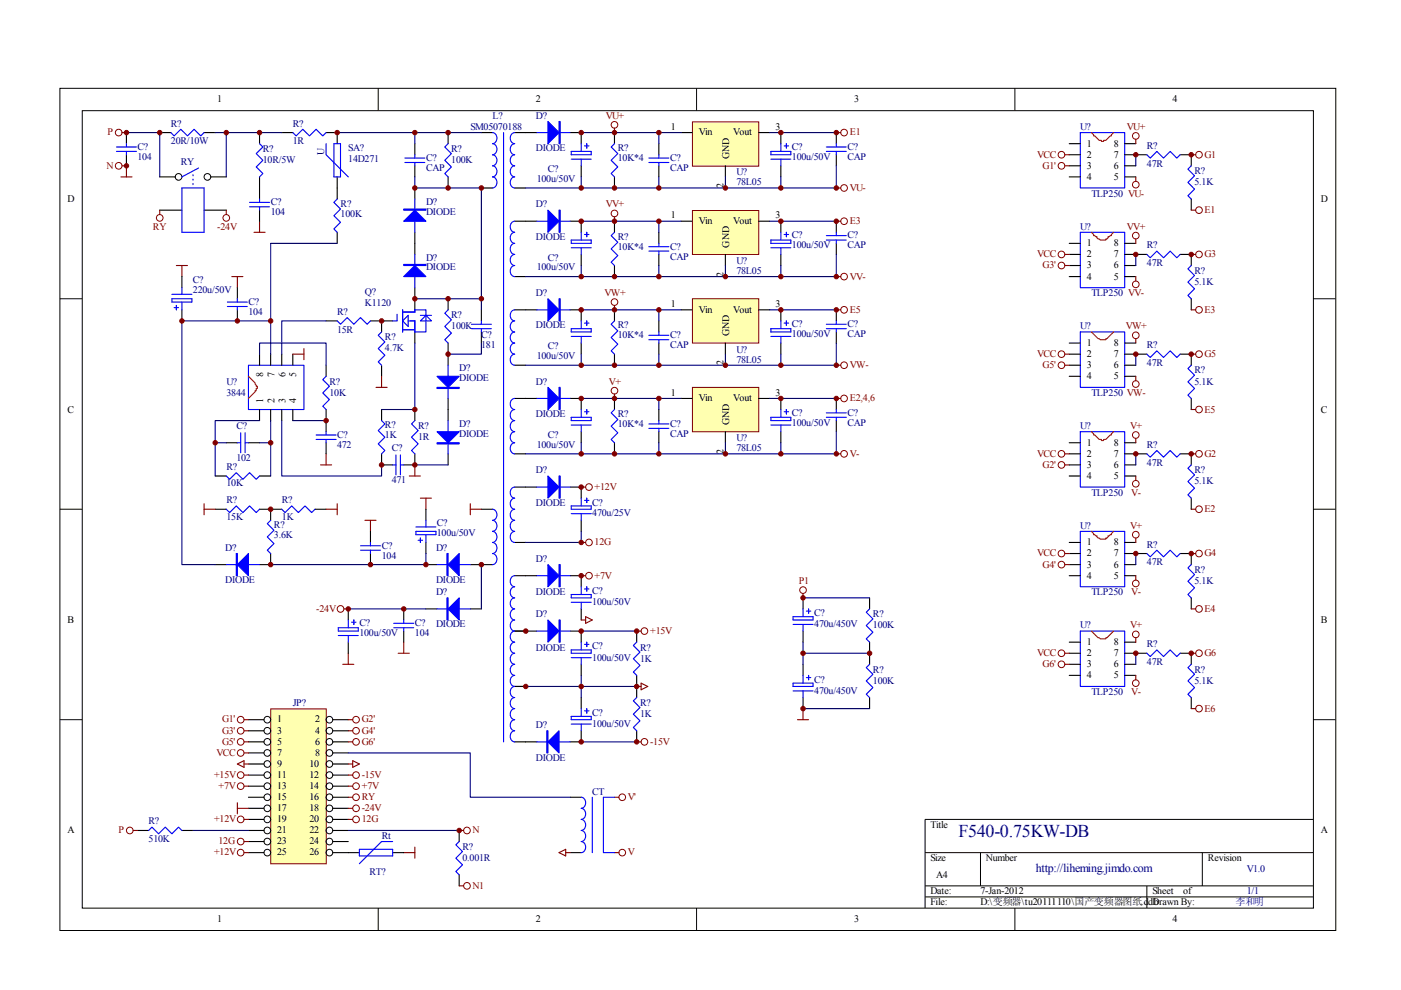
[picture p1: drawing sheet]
<svg xmlns="http://www.w3.org/2000/svg" width="297mm" height="210mm" viewBox="0 0 297 210" stroke-linecap="round" stroke-linejoin="round" font-family="sans-serif">
<g fill="none" stroke="#000" stroke-width=".21">
<path d="M12.7 18.7h270.5v178.6h-270.5zM80.2 18.7v4.7M147.7 18.7v4.7M215.2 18.7v4.7M17.4 23.5h261.1v169h-261.1zM12.7 63.3h4.7M278.4 63.3h4.7M12.7 108h4.7M278.4 108h4.7M12.7 152.6h4.7M278.4 152.6h4.7M278.4 173.7h-82.3v18.8"/>
<path d="M80.2 192.5v4.7M147.7 192.5v4.7M196.1 180.8h82.3M196.1 187.8h82.3M196.1 190.2h82.3M207.9 180.8v7M215.2 192.5v4.7M243.2 187.8v4.7M254.9 180.8v7"/>
<circle cx="37.9" cy="37.5" r=".7"/>
<circle cx="44" cy="37.5" r=".71"/>
</g>
<g fill="none" stroke="#000" stroke-width=".23">
<path d="M26.8 28.1v2.4M26.8 32.8v2.4M33.9 28.1h2.3M33.9 37.5h3.3M43.3 28.1h2.3M44.7 37.5h3.3M55 28.1v2.4M55 37.5v4.7M59.7 28.1h2.4M69.1 28.1h2.4v2.4M71.5 37.5v4.7M88 30.5v2.3"/>
<path d="M88 35.2v2.3M88 39.9v2.3M95 28.1v2.4M95 37.5v2.4M102.1 28.1h2.3M102.1 39.9h2.3M109.1 28.1h4.7M109.1 39.9h2.4M120.9 28.1h2.3v2.4M123.2 35.2v2.3M130.3 28.1v2.4M130.3 37.5v2.4"/>
<path d="M139.7 30.5v2.3M139.7 35.2v2.3M165.6 28.1v2.4M165.6 35.2v2.3M177.3 28.1v2.4M177.3 32.8v2.4M33.9 44.6h4.7M38.6 58.6v2.4M43.3 44.6h4.7M55 44.6v2.3M71.5 49.3v2.3M88 49.3v4.6"/>
<path d="M38.6 65.7v2.3M50.3 61v2.3M50.3 65.7v2.3M55 75.1v2.3M57.4 75.1v2.3M59.7 75.1v2.3M62.1 75.1v2.3M69.1 68h2.4M69.1 77.4v2.4M78.5 68h4.7M80.9 68v2.4M80.9 77.4v2.4"/>
<path d="M88 61v4.7M88 70.4v2.3M95 63.3v2.4M95 72.7v4.7M102.1 65.7v2.3M102.1 70.4v2.3M48 93.9h2.3M52.7 93.9h2.3M55 86.8v2.4M57.4 86.8v2.4M59.7 86.8v2.4M62.1 86.8v2.4"/>
<path d="M69.1 86.8v4.7M69.1 93.9v2.3M80.9 86.8v2.4M80.9 96.2v2.4h2.3M88 86.8v2.4M88 96.2v2.4h-2.4M95 84.5v4.7M95 96.2v2.4M45.6 108h2.4M45.6 100.9h2.4M45.6 119.7h2.4M55 108h4.7"/>
<path d="M55 100.9h2.4M57.4 117.4v2.3h-2.4M57.4 108v2.3M66.8 108h2.3M78.5 112.7v2.3M78.5 117.4v2.3M90.3 119.7h2.4M90.3 108v2.3M90.3 115v2.4M99.7 119.7h4.7M102.1 108h2.3M109.1 115h2.4"/>
<path d="M109.1 103.3h2.4M73.8 129.1v2.4M73.8 136.2v2.3M85.6 129.1v2.4M85.6 133.8v2.4M90.3 129.1h2.4M99.7 129.1h2.4M109.1 133.8h2.4M109.1 145.5h2.4M109.1 157.3h2.4"/>
</g>
<g fill="none" stroke="#00f" stroke-width=".23">
<path d="M24.7 31.2h4.2M24.7 32.1h4.2M26.8 30.5v.7M26.8 32.1v.7M36.2 28.1l.7 .7 1.4-1.4 1.4 1.4 1.5-1.4 1.4 1.4 .7-.7M38.6 39.9h4.7v9.4h-4.7zM40.9 37v.3M40.9 38v.2M40.9 38.9v.3M42.1 35.6l-3.5 1.9M55 30.5l.7 .7-1.4 1.4 1.4 1.4-1.4 1.4 1.4 1.4-.7 .7M62.1 28.1l.7 .7 1.4-1.4 1.4 1.4 1.4-1.4 1.4 1.4 .7-.7"/>
<path d="M69.1 30.5v2.3l4.7 4.7M70.8 30.5h1.4v7h-1.4zM85.8 33.5h4.3M85.8 34.5h4.3M88 32.8v.7M88 34.5v.7M95 30.5l-.7 .7 1.4 1.4-1.4 1.4 1.4 1.4-1.4 1.4 .7 .7M104.4 28.1a1.2 1.2 0 0 1 1 1.2 1.2 1.2 0 0 1-1 1.2 1.2 1.2 0 0 1 1 1.1 1.2 1.2 0 0 1-1 1.2 1.2 1.2 0 0 1 1 1.2 1.2 1.2 0 0 1-1 1.2 1.2 1.2 0 0 1 1 1.1 1.2 1.2 0 0 1-1 1.2 1.2 1.2 0 0 1 1 1.2 1.2 1.2 0 0 1-1 1.2M106.8 28.1v129.2M109.1 28.1a1.2 1.2 0 0 0-.9 1.2 1.2 1.2 0 0 0 .9 1.2 1.21 1.21 0 0 0-.9 1.1 1.21 1.21 0 0 0 .9 1.2 1.2 1.2 0 0 0-.9 1.2 1.2 1.2 0 0 0 .9 1.2 1.2 1.2 0 0 0-.9 1.1 1.2 1.2 0 0 0 .9 1.2 1.2 1.2 0 0 0-.9 1.2 1.2 1.2 0 0 0 .9 1.2M113.8 28.1h7.1M121.1 32.1h4.2v.7h-4.2z"/>
<path d="M121.1 33.7h4.2M123.2 30.5v1.6M123.2 33.7v1.5M123.9 30.9h1M124.4 30.5v.9M130.3 30.5l-.7 .7 1.4 1.4-1.4 1.4 1.4 1.4-1.4 1.4 .7 .7M137.6 33.5h4.2M137.6 34.5h4.2M139.7 32.8v.7M139.7 34.5v.7M163.4 32.1h4.3v.7h-4.3zM163.4 33.7h4.3"/>
<path d="M165.6 30.5v1.6M165.6 33.7v1.5M166.3 30.9h.9M166.7 30.5v.9M175.2 31.2h4.2M175.2 32.1h4.2M177.3 30.5v.7M177.3 32.1v.7M52.9 42.9h4.2M52.9 43.9h4.2M55 42.2v.7M55 43.9v.7"/>
<path d="M71.5 42.2l-.7 .7 1.4 1.4-1.4 1.4 1.4 1.4-1.4 1.4 .7 .8M88 42.2v7.1M88 53.9v7.1M36.4 63.3h4.3v.7h-4.3zM36.4 62.4h4.3M36.9 65.2h1M37.4 64.8v.9M38.6 61v1.4M38.6 64v1.7M48.2 64h4.2M48.2 65h4.2M50.3 63.3v.7"/>
<path d="M50.3 65v.7M52.7 77.4h11.7v9.4h-11.7zM69.1 79.8l-.7 .7 1.4 1.4-1.4 1.4 1.4 1.4-1.4 1.4 .7 .7M71.5 68l.7 .7 1.4-1.4 1.4 1.4 1.4-1.4 1.4 1.4 .7-.7M80.9 70.4l-.7 .7 1.4 1.4-1.4 1.4 1.4 1.4-1.4 1.4 .7 .7M84.2 66.6v1.4h-1M85.4 66.2h2.6v-.5h2.3v4.7h-2.3v-2.4h-1.5M85.4 65.7v4.7M85.4 69.9h2.6M85.4 68l1.1-1.1v2.3zM89.1 68l1.2-1.1 1.2 1.1zM89.1 66.9h2.4"/>
<path d="M95 65.7l-.7 .7 1.4 1.4-1.4 1.4 1.4 1.4-1.4 1.4 .7 .7M95 77.4v7.1M99.9 68.7h4.3M99.9 69.7h4.3M102.1 68v.7M102.1 69.7v.7M50.3 93.9h.7M51 91.8v4.2M52 93.9h.7M52 91.8v4.2M67 93.2h4.3M67 92.2h4.3"/>
<path d="M69.1 91.5v.7M69.1 93.2v.7M80.9 89.2l.7 .7-1.4 1.4 1.4 1.4-1.4 1.4 1.4 1.4-.7 .7M83.2 98.6h.8M84 96.5v4.2M84.9 98.6h.7M84.9 96.5v4.2M88 89.2l-.8 .7 1.5 1.4-1.5 1.4 1.5 1.4-1.5 1.4 .8 .7M95 89.2v7M48 108l.7 .7 1.4-1.4 1.4 1.4 1.4-1.4 1.4 1.4 .7-.7M48 100.9l.7 .7 1.4-1.4 1.4 1.4 1.4-1.4 1.4 1.4 .7-.7M48 119.7h7"/>
<path d="M57.4 110.3l-.7 .7 1.4 1.4-1.4 1.4 1.4 1.5-1.4 1.4 .7 .7M59.7 108l.7 .7 1.4-1.4 1.5 1.4 1.4-1.4 1.4 1.4 .7-.7M76.4 115.7h4.3M76.4 116.7h4.3M78.5 115v.7M78.5 116.7v.7M88.2 112.7h4.2v.7h-4.2zM88.2 111.7h4.2M88.7 114.5h.9M89.1 114.1v.9M90.3 110.3v1.4M90.3 113.4v1.6"/>
<path d="M92.7 119.7h7M104.4 108a1.21 1.21 0 0 1 1 1.1 1.21 1.21 0 0 1-1 1.2 1.2 1.2 0 0 1 1 1.2 1.2 1.2 0 0 1-1 1.2 1.2 1.2 0 0 1 1 1.1 1.2 1.2 0 0 1-1 1.2 1.2 1.2 0 0 1 1 1.2 1.2 1.2 0 0 1-1 1.2 1.2 1.2 0 0 1 1 1.1 1.2 1.2 0 0 1-1 1.2M109.1 103.3a1.2 1.2 0 0 0-.9 1.1 1.2 1.2 0 0 0 .9 1.2 1.2 1.2 0 0 0-.9 1.2 1.2 1.2 0 0 0 .9 1.2 1.21 1.21 0 0 0-.9 1.1 1.21 1.21 0 0 0 .9 1.2 1.2 1.2 0 0 0-.9 1.2 1.2 1.2 0 0 0 .9 1.2 1.2 1.2 0 0 0-.9 1.1 1.2 1.2 0 0 0 .9 1.2M71.7 133.1h4.3v.7h-4.3zM71.7 134.7h4.3M73.8 131.5v1.6M73.8 134.7v1.5M74.5 131.9h1M75 131.5v.9M83.5 132.2h4.2M83.5 133.1h4.2M85.6 131.5v.7"/>
<path d="M85.6 133.1v.7M92.7 129.1h7M109.1 133.8a1.2 1.2 0 0 0-.9 1.2 1.2 1.2 0 0 0 .9 1.2 1.2 1.2 0 0 0-.9 1.1 1.2 1.2 0 0 0 .9 1.2 1.21 1.21 0 0 0-.9 1.2 1.21 1.21 0 0 0 .9 1.2 1.2 1.2 0 0 0-.9 1.1 1.2 1.2 0 0 0 .9 1.2 1.2 1.2 0 0 0-.9 1.2 1.2 1.2 0 0 0 .9 1.1 1.2 1.2 0 0 0-.9 1.2 1.2 1.2 0 0 0 .9 1.2 1.2 1.2 0 0 0-.9 1.2 1.2 1.2 0 0 0 .9 1.1 1.2 1.2 0 0 0-.9 1.2 1.2 1.2 0 0 0 .9 1.2 1.2 1.2 0 0 0-.9 1.2 1.2 1.2 0 0 0 .9 1.1 1.2 1.2 0 0 0-.9 1.2 1.2 1.2 0 0 0 .9 1.2"/>
</g>
<g fill="none" stroke="#800000" stroke-width=".21">
<circle cx="25.2" cy="35.2" r=".71"/>
<circle cx="25.2" cy="28.1" r=".71"/>
<circle cx="33.9" cy="46.2" r=".71"/>
<circle cx="48" cy="46.2" r=".71"/>
<circle cx="72.2" cy="129.1" r=".71"/>
</g>
<g fill="none" stroke="#800000" stroke-width=".23">
<path d="M25.6 37.5h2.4M25.9 28.1h.9M25.9 35.2h.9v2.3M33.9 44.6v.9M37.4 56.3h2.3M38.6 56.3v2.3M48 44.6v.9M49.1 58.6h2.4M50.3 58.6v2.4M53.9 49.3h2.3M55 46.9v2.4M62.1 75.1h2.3"/>
<path d="M64.4 73.9v2.4M80.9 79.8v2.3M68 98.6h2.3M69.1 96.2v2.4M79.7 82.1h2.4M88 98.6v2.3M43.3 108h2.3M43.3 106.8v2.3M69.1 108h2.4M71.5 106.8v2.3M77.4 110.3h2.3M78.5 110.3v2.4"/>
<path d="M86.8 100.9h2.3M89.1 105.6h2.4M90.3 105.6v2.4M99.7 108h2.4M99.7 106.8v2.3M72.9 129.1h.9M73.8 138.5v2.4M84.4 138.5h2.4M85.6 136.2v2.3M72.7 140.9h2.3"/>
</g>
<g fill="#800000" stroke="#800000" stroke-width=".21">
<circle cx="26.8" cy="35.2" r=".47"/>
<circle cx="80.9" cy="68" r=".47"/>
<circle cx="45.6" cy="93.9" r=".47"/>
<circle cx="57.4" cy="93.9" r=".47"/>
<circle cx="80.9" cy="98.6" r=".47"/>
<circle cx="69.1" cy="89.2" r=".47"/>
<circle cx="88" cy="63.3" r=".47"/>
<circle cx="95" cy="63.3" r=".47"/>
<circle cx="102.1" cy="63.3" r=".47"/>
<circle cx="95" cy="75.1" r=".47"/>
<circle cx="88" cy="86.8" r=".47"/>
<circle cx="88" cy="98.6" r=".47"/>
<circle cx="102.1" cy="39.9" r=".47"/>
<circle cx="88" cy="39.9" r=".47"/>
<circle cx="95" cy="39.9" r=".47"/>
<circle cx="71.5" cy="28.1" r=".47"/>
<circle cx="95" cy="28.1" r=".47"/>
<circle cx="88" cy="28.1" r=".47"/>
<circle cx="55" cy="28.1" r=".47"/>
<circle cx="48" cy="28.1" r=".47"/>
<circle cx="33.9" cy="28.1" r=".47"/>
<circle cx="26.8" cy="28.1" r=".47"/>
<circle cx="57.4" cy="108" r=".47"/>
<circle cx="57.4" cy="119.7" r=".47"/>
<circle cx="57.4" cy="68" r=".47"/>
<circle cx="38.6" cy="68" r=".47"/>
<circle cx="78.5" cy="119.7" r=".47"/>
<circle cx="90.3" cy="119.7" r=".47"/>
<circle cx="50.3" cy="68" r=".47"/>
<circle cx="102.1" cy="119.7" r=".47"/>
<circle cx="85.6" cy="129.1" r=".47"/>
<circle cx="73.8" cy="129.1" r=".47"/>
</g>
<g fill="#00f" stroke="#00f" stroke-width=".23">
<path d="M85.6 46.9l2.4-2.3 2.3 2.3z"/>
<path d="M85.6 58.6l2.4-2.3 2.3 2.3z"/>
<path d="M92.7 91.5h4.7l-2.4 2.4z"/>
<path d="M92.7 79.8h4.7l-2.4 2.3z"/>
<path d="M95 119.7l2.4-2.3v4.7z"/>
<path d="M50.3 119.7l2.4-2.3v4.7z"/>
<path d="M95 129.1l2.4-2.3v4.7z"/>
<path d="M116.2 25.8l2.3 2.3-2.3 2.4z"/>
<path d="M85.6 44.3h4.7v.3h-4.7z" fill-rule="evenodd"/>
<path d="M85.6 56.1h4.7v.2h-4.7z" fill-rule="evenodd"/>
<path d="M92.7 93.9h4.7v.2h-4.7z" fill-rule="evenodd"/>
<path d="M92.7 82.1h4.7v.3h-4.7z" fill-rule="evenodd"/>
<path d="M94.8 117.4h.2v4.7h-.2z" fill-rule="evenodd"/>
<path d="M50.1 117.4h.2v4.7h-.2z" fill-rule="evenodd"/>
<path d="M94.8 126.8h.2v4.7h-.2z" fill-rule="evenodd"/>
<path d="M118.5 25.8h.3v4.7h-.3z" fill-rule="evenodd"/>
</g>
<path d="M52.7 79.8l.2 .2a3.7 3.7 0 0 1 1.4 1.9h.3v.5h-.3v.4h-.2v.3l-1.4 1.4" fill="none" stroke="#f00" stroke-width=".23"/>
<g fill="none" stroke="#000080" stroke-width=".23">
<path d="M26.8 28.1h7.1v9.4M45.6 28.1h14.1M48 28.1v9.4M71.5 28.1h30.6M88 37.5v2.4h14.1v23.4h-14.1M88 28.1v2.4M71.5 51.6h-14.1v23.5M55 75.1v-2.4h14.1v4.7M57.4 68h-18.8v51.7h7M69.1 68h-9.4v7.1M88 72.7v14.1h-7.1M102.1 72.7v2.4h-7.1"/>
<path d="M102.1 63.3v2.4M45.6 93.9h2.4M55 89.2h-9.4v11.7M55 93.9h2.4M57.4 89.2v11.7M59.7 89.2v11.7h21.2v-2.3M62.1 89.2h7M88 98.6h7M90.3 117.4v2.3h-32.9M102.1 119.7v9.4M73.8 129.1h16.5"/>
</g>
<path d="M146.9 25.9h14v9.3h-14z" fill="#ffffb0"/>
<g fill="none" stroke="#800000" stroke-width=".21">
<path d="M146.8 25.8h14.1v9.4h-14.1z"/>
<circle cx="130.3" cy="26.5" r=".7"/>
<circle cx="179" cy="39.9" r=".71"/>
<circle cx="179" cy="28.1" r=".71"/>
</g>
<g fill="none" stroke="#000" stroke-width=".23">
<path d="M144.4 28.1h2.3M153.8 35.2v2.3M160.9 28.1h2.3M109.1 58.6h2.4M109.1 46.9h4.7M120.9 46.9h2.3v2.4M123.2 53.9v2.4M130.3 46.9v2.4M130.3 56.3v2.3M139.7 49.3v2.3M139.7 53.9v2.4M165.6 46.9v2.4"/>
<path d="M165.6 53.9v2.4M177.3 46.9v2.4M177.3 51.6v2.3"/>
</g>
<path d="M130.3 27.2v.9M177.3 28.1h1M177.3 39.9h1" fill="none" stroke="#800000" stroke-width=".23"/>
<path d="M123.2 28.1h21.2M123.2 37.5v2.4M139.7 28.1v2.4M139.7 37.5v2.4M153.8 37.5v2.4M163.2 28.1h14.1M165.6 37.5v2.4M177.3 35.2v4.7h-65.8" fill="none" stroke="#000080" stroke-width=".23"/>
<g fill="#800000" stroke="#800000" stroke-width=".21">
<circle cx="177.3" cy="28.1" r=".47"/>
<circle cx="165.6" cy="28.1" r=".47"/>
<circle cx="177.3" cy="39.9" r=".47"/>
<circle cx="130.3" cy="39.9" r=".47"/>
<circle cx="123.2" cy="39.9" r=".47"/>
<circle cx="123.2" cy="28.1" r=".47"/>
<circle cx="130.3" cy="28.1" r=".47"/>
<circle cx="139.7" cy="28.1" r=".47"/>
<circle cx="139.7" cy="39.9" r=".47"/>
<circle cx="165.6" cy="39.9" r=".47"/>
<circle cx="153.8" cy="39.9" r=".47"/>
</g>
<g fill="none" stroke="#00f" stroke-width=".23">
<path d="M109.1 46.9a1.21 1.21 0 0 0-.9 1.2 1.21 1.21 0 0 0 .9 1.2 1.2 1.2 0 0 0-.9 1.1 1.2 1.2 0 0 0 .9 1.2 1.2 1.2 0 0 0-.9 1.2 1.2 1.2 0 0 0 .9 1.1 1.2 1.2 0 0 0-.9 1.2 1.2 1.2 0 0 0 .9 1.2 1.2 1.2 0 0 0-.9 1.2 1.2 1.2 0 0 0 .9 1.1M113.8 46.9h7.1M121.1 50.9h4.2v.7h-4.2zM121.1 52.5h4.2M123.2 49.3v1.6M123.2 52.5v1.4M123.9 49.7h1M124.4 49.3v.9M130.3 49.3l-.7 .7 1.4 1.4-1.4 1.4 1.4 1.4-1.4 1.4 .7 .7M137.6 53.2h4.2M137.6 52.3h4.2M139.7 51.6v.7"/>
<path d="M139.7 53.2v.7M163.4 52.5h4.3M163.4 50.9h4.3v.7h-4.3zM165.6 49.3v1.6M165.6 52.5v1.4M166.3 49.7h.9M166.7 49.3v.9M175.2 50.9h4.2M175.2 50h4.2M177.3 49.3v.7M177.3 50.9v.7"/>
</g>
<g fill="#00f" stroke="#00f" stroke-width=".23">
<path d="M116.2 44.6l2.3 2.3-2.3 2.4z"/>
<path d="M118.5 44.6h.3v4.7h-.3z" fill-rule="evenodd"/>
</g>
<path d="M146.9 44.7h14v9.2h-14z" fill="#ffffb0"/>
<g fill="none" stroke="#800000" stroke-width=".21">
<path d="M146.8 44.6h14.1v9.3h-14.1z"/>
<circle cx="179" cy="46.9" r=".71"/>
<circle cx="179" cy="58.6" r=".71"/>
</g>
<g fill="none" stroke="#000" stroke-width=".23">
<path d="M144.4 46.9h2.3M153.8 53.9v2.4M160.9 46.9h2.3M109.1 77.4h2.4M109.1 65.7h4.7M120.9 65.7h2.3v2.3M123.2 72.7v2.4M130.3 65.7v2.3M130.3 75.1v2.3M139.7 68v2.4M139.7 72.7v2.4M165.6 65.7v2.3"/>
<path d="M165.6 72.7v2.4M177.3 65.7v2.3M177.3 70.4v2.3"/>
</g>
<path d="M177.3 46.9h1M177.3 58.6h1" fill="none" stroke="#800000" stroke-width=".23"/>
<path d="M123.2 46.9h21.2M123.2 56.3v2.3M139.7 46.9v2.4M139.7 56.3v2.3M153.8 56.3v2.3M163.2 46.9h14.1M165.6 56.3v2.3M177.3 53.9v4.7h-65.8" fill="none" stroke="#000080" stroke-width=".23"/>
<g fill="#800000" stroke="#800000" stroke-width=".21">
<circle cx="123.2" cy="46.9" r=".47"/>
<circle cx="165.6" cy="46.9" r=".47"/>
<circle cx="130.3" cy="58.6" r=".47"/>
<circle cx="123.2" cy="58.6" r=".47"/>
<circle cx="139.7" cy="46.9" r=".47"/>
<circle cx="139.7" cy="58.6" r=".47"/>
<circle cx="165.6" cy="58.6" r=".47"/>
<circle cx="153.8" cy="58.6" r=".47"/>
</g>
<g fill="none" stroke="#00f" stroke-width=".23">
<path d="M109.1 65.7a1.2 1.2 0 0 0-.9 1.2 1.2 1.2 0 0 0 .9 1.1 1.2 1.2 0 0 0-.9 1.2 1.2 1.2 0 0 0 .9 1.2 1.2 1.2 0 0 0-.9 1.2 1.2 1.2 0 0 0 .9 1.1 1.2 1.2 0 0 0-.9 1.2 1.2 1.2 0 0 0 .9 1.2 1.2 1.2 0 0 0-.9 1.2 1.2 1.2 0 0 0 .9 1.1M113.8 65.7h7.1M121.1 69.7h4.2v.7h-4.2zM121.1 71.3h4.2M123.2 68v1.7M123.2 71.3v1.4M123.9 68.5h1M124.4 68v1M130.3 68l-.7 .7 1.4 1.5-1.4 1.4 1.4 1.4-1.4 1.4 .7 .7M137.6 72h4.2M137.6 71.1h4.2M139.7 70.4v.7"/>
<path d="M139.7 72v.7M163.4 71.3h4.3M163.4 69.7h4.3v.7h-4.3zM165.6 68v1.7M165.6 71.3v1.4M166.3 68.5h.9M166.7 68v1M175.2 69.7h4.2M175.2 68.7h4.2M177.3 68v.7M177.3 69.7v.7"/>
</g>
<g fill="#00f" stroke="#00f" stroke-width=".23">
<path d="M116.2 63.3l2.3 2.4-2.3 2.3z"/>
<path d="M118.5 63.3h.3v4.7h-.3z" fill-rule="evenodd"/>
</g>
<path d="M146.9 63.4h14v9.3h-14z" fill="#ffffb0"/>
<g fill="none" stroke="#800000" stroke-width=".21">
<path d="M146.8 63.3h14.1v9.4h-14.1z"/>
<circle cx="179" cy="65.7" r=".71"/>
<circle cx="179" cy="77.4" r=".71"/>
</g>
<g fill="none" stroke="#000" stroke-width=".23">
<path d="M144.4 65.7h2.3M153.8 72.7v2.4M160.9 65.7h2.3M109.1 96.2h2.4M109.1 84.5h4.7M120.9 84.5h2.3v2.3M123.2 91.5v2.4M130.3 84.5v2.3M130.3 93.9v2.3M139.7 86.8v2.4M139.7 91.5v2.4M165.6 84.5v2.3"/>
<path d="M165.6 91.5v2.4M177.3 84.5v2.3M177.3 89.2v2.3"/>
</g>
<path d="M177.3 65.7h1M177.3 77.4h1" fill="none" stroke="#800000" stroke-width=".23"/>
<path d="M123.2 65.7h21.2M123.2 75.1v2.3M139.7 65.7v2.3M139.7 75.1v2.3M153.8 75.1v2.3M163.2 65.7h14.1M165.6 75.1v2.3M177.3 72.7v4.7h-65.8" fill="none" stroke="#000080" stroke-width=".23"/>
<g fill="#800000" stroke="#800000" stroke-width=".21">
<circle cx="123.2" cy="65.7" r=".47"/>
<circle cx="165.6" cy="65.7" r=".47"/>
<circle cx="130.3" cy="77.4" r=".47"/>
<circle cx="123.2" cy="77.4" r=".47"/>
<circle cx="139.7" cy="65.7" r=".47"/>
<circle cx="139.7" cy="77.4" r=".47"/>
<circle cx="165.6" cy="77.4" r=".47"/>
<circle cx="153.8" cy="77.4" r=".47"/>
</g>
<g fill="none" stroke="#00f" stroke-width=".23">
<path d="M109.1 84.5a1.2 1.2 0 0 0-.9 1.2 1.2 1.2 0 0 0 .9 1.1 1.2 1.2 0 0 0-.9 1.2 1.2 1.2 0 0 0 .9 1.2 1.2 1.2 0 0 0-.9 1.2 1.2 1.2 0 0 0 .9 1.1 1.2 1.2 0 0 0-.9 1.2 1.2 1.2 0 0 0 .9 1.2 1.2 1.2 0 0 0-.9 1.2 1.2 1.2 0 0 0 .9 1.1M113.8 84.5h7.1M121.1 88.5h4.2v.7h-4.2zM121.1 90.1h4.2M123.2 86.8v1.7M123.2 90.1v1.4M123.9 87.3h1M124.4 86.8v1M130.3 86.8l-.7 .7 1.4 1.4-1.4 1.5 1.4 1.4-1.4 1.4 .7 .7M137.6 90.8h4.2M137.6 89.9h4.2M139.7 89.2v.7"/>
<path d="M139.7 90.8v.7M163.4 90.1h4.3M163.4 88.5h4.3v.7h-4.3zM165.6 86.8v1.7M165.6 90.1v1.4M166.3 87.3h.9M166.7 86.8v1M175.2 88.5h4.2M175.2 87.5h4.2M177.3 86.8v.7M177.3 88.5v.7"/>
</g>
<g fill="#00f" stroke="#00f" stroke-width=".23">
<path d="M116.2 82.1l2.3 2.4-2.3 2.3z"/>
<path d="M118.5 82.1h.3v4.7h-.3z" fill-rule="evenodd"/>
</g>
<path d="M146.9 82.2h14v9.3h-14z" fill="#ffffb0"/>
<g fill="none" stroke="#800000" stroke-width=".21">
<path d="M146.8 82.1h14.1v9.4h-14.1z"/>
<circle cx="225.1" cy="32.8" r=".71"/>
<circle cx="225.1" cy="35.2" r=".71"/>
<circle cx="240.8" cy="39.2" r=".7"/>
<circle cx="240.8" cy="28.8" r=".7"/>
<circle cx="254.2" cy="32.8" r=".71"/>
<circle cx="130.3" cy="45.3" r=".7"/>
<circle cx="225.1" cy="53.9" r=".71"/>
<circle cx="225.1" cy="56.3" r=".71"/>
<circle cx="240.8" cy="50" r=".7"/>
<circle cx="254.2" cy="44.6" r=".7"/>
<circle cx="254.2" cy="53.9" r=".7"/>
<circle cx="130.3" cy="64" r=".7"/>
<circle cx="225.1" cy="75.1" r=".71"/>
<circle cx="225.1" cy="77.4" r=".71"/>
<circle cx="240.8" cy="71.1" r=".71"/>
<circle cx="240.8" cy="60.3" r=".7"/>
<circle cx="254.2" cy="65.7" r=".71"/>
<circle cx="254.2" cy="75.1" r=".7"/>
<circle cx="130.3" cy="82.8" r=".71"/>
<circle cx="179" cy="96.2" r=".71"/>
<circle cx="179" cy="84.5" r=".71"/>
<circle cx="225.1" cy="96.2" r=".71"/>
<circle cx="225.1" cy="98.6" r=".71"/>
<circle cx="240.8" cy="81.4" r=".7"/>
<circle cx="240.8" cy="92.2" r=".7"/>
<circle cx="254.2" cy="96.2" r=".71"/>
<circle cx="254.2" cy="86.8" r=".7"/>
<circle cx="124.9" cy="115" r=".7"/>
<circle cx="124.9" cy="103.3" r=".7"/>
<circle cx="225.1" cy="119.7" r=".71"/>
<circle cx="225.1" cy="117.4" r=".71"/>
<circle cx="240.8" cy="113.4" r=".71"/>
<circle cx="240.8" cy="102.6" r=".7"/>
<circle cx="254.2" cy="117.4" r=".7"/>
<circle cx="254.2" cy="108" r=".7"/>
<circle cx="124.9" cy="122.1" r=".7"/>
<circle cx="136.6" cy="133.8" r=".7"/>
<circle cx="225.1" cy="138.5" r=".71"/>
<circle cx="240.8" cy="123.7" r=".71"/>
<circle cx="240.8" cy="134.5" r=".7"/>
<circle cx="254.2" cy="129.1" r=".71"/>
<circle cx="254.2" cy="138.5" r=".7"/>
<circle cx="136.6" cy="157.3" r=".71"/>
<circle cx="225.1" cy="140.8" r=".71"/>
<circle cx="240.8" cy="144.8" r=".7"/>
<circle cx="254.2" cy="150.2" r=".7"/>
</g>
<g fill="none" stroke="#000" stroke-width=".23">
<path d="M226.7 32.8h2.3M226.7 30.5h2.3M226.7 35.2h2.3M226.7 37.5h2.3M238.5 32.8h4.7M238.5 30.5h2.3M238.5 35.2h2.3M238.5 37.5h2.3M250.2 32.8h2.4v2.4M226.7 53.9h2.3M226.7 51.6h2.3M226.7 56.3h2.3"/>
<path d="M226.7 58.6h2.3M238.5 53.9h4.7M238.5 51.6h2.3M238.5 56.3h2.3M238.5 58.6h2.3M250.2 53.9h2.4v2.4M252.6 42.2v2.4M226.7 75.1h2.3M226.7 72.7h2.3M226.7 77.4h2.3M226.7 79.8h2.3M238.5 75.1h4.7"/>
<path d="M238.5 72.7h2.3M238.5 77.4h2.3M238.5 79.8h2.3M250.2 75.1h2.4v2.3M252.6 63.3v2.4M144.4 84.5h2.3M153.8 91.5v2.4M160.9 84.5h2.3M226.7 96.2h2.3M226.7 93.9h2.3M226.7 98.6h2.3M238.5 96.2h4.7"/>
<path d="M238.5 93.9h2.3M238.5 98.6h2.3M250.2 96.2h2.4v2.4M252.6 84.5v2.3M111.5 103.3h2.3M120.9 103.3h2.3v2.3M123.2 110.3v2.4M226.7 100.9h2.3M226.7 117.4h2.3M226.7 115h2.3M226.7 119.7h2.3M238.5 100.9h2.3"/>
<path d="M238.5 117.4h4.7M238.5 115h2.3M238.5 119.7h2.3M250.2 117.4h2.4v2.3M252.6 105.6v2.4M109.1 133.8h4.7M109.1 122.1h4.7M120.9 133.8h2.3v2.4M120.9 122.1h2.3v2.3M123.2 129.1v2.4M135 133.8v2.4M226.7 122.1h2.3"/>
<path d="M226.7 138.5h2.3M226.7 136.2h2.3M238.5 122.1h2.3M238.5 138.5h4.7M238.5 136.2h2.3M250.2 138.5h2.4v2.4M252.6 126.8v2.3M111.5 157.3h2.3M123.2 154.9v2.4h-2.3M123.2 140.9v2.3M123.2 147.9v2.3M135 143.2v4.7"/>
<path d="M135 154.9v2.4M226.7 140.9h2.3M226.7 143.2h2.3M238.5 140.9h2.3M238.5 143.2h2.3M252.6 147.9v2.3"/>
</g>
<g fill="none" stroke="#800000" stroke-width=".23">
<path d="M225.8 32.8h.9M225.8 35.2h.9M240.8 29.5v1M240.8 37.5v.9M252.6 32.8h.9M130.3 46v.9M225.8 53.9h.9M225.8 56.3h.9M240.8 50.7v.9M240.8 58.6v1M252.6 44.6h.9M252.6 53.9h.9"/>
<path d="M130.3 64.8v.9M225.8 75.1h.9M225.8 77.4h.9M240.8 71.8v.9M240.8 79.8v.9M252.6 65.7h.9M252.6 75.1h.9M130.3 83.5v1M177.3 84.5h1M177.3 96.2h1M225.8 96.2h.9M225.8 98.6h.9"/>
<path d="M240.8 92.9v1M252.6 96.2h.9M252.6 86.8h.9M123.2 103.3h1M123.2 115h1M225.8 117.4h.9M225.8 119.7h.9M240.8 100.9v1M240.8 114.1v.9M252.6 108h.9M252.6 117.4h.9M123.2 122.1h1"/>
<path d="M123.2 131.5h1M124.2 130.8l1.4 .7-1.4 .7zM135 133.8h.9M225.8 138.5h.9M240.8 122.1v.9M240.8 135.2v1M252.6 129.1h.9M252.6 138.5h.9M135 157.3h.9M135 145.5h.9M135.9 144.8l1.4 .7-1.4 .8zM225.8 140.9h.9"/>
<path d="M240.8 143.2v.9M252.6 150.2h.9"/>
</g>
<g fill="none" stroke="#000080" stroke-width=".23">
<path d="M240.8 32.8v2.4M240.8 53.9v2.4M240.8 75.1v2.3M123.2 84.5h21.2M123.2 93.9v2.3M139.7 84.5v2.3M139.7 93.9v2.3M153.8 93.9v2.3M163.2 84.5h14.1M165.6 93.9v2.3M177.3 91.5v4.7h-65.8M240.8 96.2v2.4"/>
<path d="M123.2 112.7v2.3h-11.7M240.8 117.4v2.3M123.2 133.8h11.8M240.8 138.5v2.4M111.5 145.5h23.5M123.2 143.2v4.7M123.2 157.3h11.8"/>
</g>
<g fill="#800000" stroke="#800000" stroke-width=".21">
<circle cx="123.2" cy="84.5" r=".47"/>
<circle cx="165.6" cy="84.5" r=".47"/>
<circle cx="130.3" cy="96.2" r=".47"/>
<circle cx="123.2" cy="96.2" r=".47"/>
<circle cx="139.7" cy="84.5" r=".47"/>
<circle cx="139.7" cy="96.2" r=".47"/>
<circle cx="165.6" cy="96.2" r=".47"/>
<circle cx="153.8" cy="96.2" r=".47"/>
<circle cx="130.3" cy="46.9" r=".47"/>
<circle cx="130.3" cy="65.7" r=".47"/>
<circle cx="130.3" cy="84.5" r=".47"/>
<circle cx="177.3" cy="96.2" r=".47"/>
<circle cx="177.3" cy="84.5" r=".47"/>
<circle cx="177.3" cy="65.7" r=".47"/>
<circle cx="177.3" cy="46.9" r=".47"/>
<circle cx="177.3" cy="58.6" r=".47"/>
<circle cx="177.3" cy="77.4" r=".47"/>
<circle cx="111.5" cy="133.8" r=".47"/>
<circle cx="123.2" cy="103.3" r=".47"/>
<circle cx="123.2" cy="122.1" r=".47"/>
<circle cx="135" cy="133.8" r=".47"/>
<circle cx="123.2" cy="133.8" r=".47"/>
<circle cx="111.5" cy="145.5" r=".47"/>
<circle cx="135" cy="157.3" r=".47"/>
<circle cx="123.2" cy="157.3" r=".47"/>
<circle cx="123.2" cy="145.5" r=".47"/>
<circle cx="123.2" cy="115" r=".47"/>
<circle cx="135" cy="145.5" r=".47"/>
<circle cx="252.6" cy="32.8" r=".47"/>
<circle cx="240.8" cy="32.8" r=".47"/>
<circle cx="240.8" cy="53.9" r=".47"/>
<circle cx="240.8" cy="75.1" r=".47"/>
<circle cx="240.8" cy="96.2" r=".47"/>
<circle cx="240.8" cy="117.4" r=".47"/>
<circle cx="240.8" cy="138.5" r=".47"/>
<circle cx="252.6" cy="96.2" r=".47"/>
<circle cx="252.6" cy="117.4" r=".47"/>
<circle cx="252.6" cy="138.5" r=".47"/>
<circle cx="252.6" cy="53.9" r=".47"/>
<circle cx="252.6" cy="75.1" r=".47"/>
</g>
<g fill="none" stroke="#00f" stroke-width=".23">
<path d="M229 28.1h9.5v11.8h-9.5zM243.2 32.8l.7 .7 1.4-1.4 1.4 1.4 1.4-1.4 1.4 1.4 .7-.7M252.6 35.2l-.7 .7 1.4 1.4-1.4 1.4 1.4 1.4-1.4 1.4 .7 .7M229 49.3h9.5v11.7h-9.5zM243.2 53.9l.7 .8 1.4-1.5 1.4 1.5 1.4-1.5 1.4 1.5 .7-.8M252.6 56.3l-.7 .7 1.4 1.4-1.4 1.4 1.4 1.4-1.4 1.4 .7 .7M229 70.4h9.5v11.7h-9.5zM243.2 75.1l.7 .7 1.4-1.4 1.4 1.4 1.4-1.4 1.4 1.4 .7-.7M252.6 77.4l-.7 .7 1.4 1.4-1.4 1.5 1.4 1.4-1.4 1.4 .7 .7M229 91.5h9.5v11.8h-9.5zM243.2 96.2l.7 .7 1.4-1.4 1.4 1.4 1.4-1.4 1.4 1.4 .7-.7M252.6 98.6l-.7 .7 1.4 1.4-1.4 1.4 1.4 1.4-1.4 1.4 .7 .7"/>
<path d="M113.8 103.3h7.1M121.1 107.3h4.2v.7h-4.2zM121.1 108.9h4.2M123.2 105.6v1.7M123.2 108.9v1.4M123.9 106.1h1M124.4 105.6v1M229 112.7h9.5v11.7h-9.5zM243.2 117.4l.7 .7 1.4-1.4 1.4 1.4 1.4-1.4 1.4 1.4 .7-.7M252.6 119.7l-.7 .7 1.4 1.4-1.4 1.4 1.4 1.4-1.4 1.5 .7 .7M109.1 126.8a1.2 1.2 0 0 0-.9 1.1 1.2 1.2 0 0 0 .9 1.2 1.2 1.2 0 0 0-.9 1.2 1.2 1.2 0 0 0 .9 1.2 1.2 1.2 0 0 0-.9 1.1 1.2 1.2 0 0 0 .9 1.2M109.1 122.1a1.2 1.2 0 0 0-.9 1.1 1.2 1.2 0 0 0 .9 1.2 1.2 1.2 0 0 0-.9 1.2 1.2 1.2 0 0 0 .9 1.2"/>
<path d="M113.8 122.1h7.1M113.8 133.8h7.1M121.1 126.1h4.2v.7h-4.2zM121.1 137.8h4.2v.7h-4.2zM121.1 127.7h4.2M121.1 139.4h4.2M123.2 124.4v1.7M123.2 127.7v1.4M123.2 136.2v1.6M123.2 139.4v1.5M123.9 124.9h1M123.9 136.6h1"/>
<path d="M124.4 124.4v.9M124.4 136.2v.9M135 136.2l-.7 .7 1.4 1.4-1.4 1.4 1.4 1.4-1.4 1.4 .7 .7M229 133.8h9.5v11.7h-9.5zM243.2 138.5l.7 .7 1.4-1.4 1.4 1.4 1.4-1.4 1.4 1.4 .7-.7M113.8 157.3h7.1M121.1 151.9h4.2v.7h-4.2zM121.1 153.5h4.2M123.2 150.2v1.7M123.2 153.5v1.4M123.9 150.7h1M124.4 150.2v1"/>
<path d="M135 147.9l-.7 .7 1.4 1.4-1.4 1.4 1.4 1.4-1.4 1.4 .7 .7M252.6 140.9l-.7 .7 1.4 1.4-1.4 1.4 1.4 1.4-1.4 1.4 .7 .7"/>
</g>
<g fill="#00f" stroke="#00f" stroke-width=".23">
<path d="M116.2 100.9l2.3 2.4-2.3 2.3z"/>
<path d="M116.2 119.7l2.3 2.4-2.3 2.3z"/>
<path d="M116.2 131.5l2.3 2.3-2.3 2.4z"/>
<path d="M116.2 157.3l2.3-2.4v4.7z"/>
<path d="M118.5 100.9h.3v4.7h-.3z" fill-rule="evenodd"/>
<path d="M118.5 119.7h.3v4.7h-.3z" fill-rule="evenodd"/>
<path d="M118.5 131.5h.3v4.7h-.3z" fill-rule="evenodd"/>
<path d="M115.9 154.9h.3v4.7h-.3z" fill-rule="evenodd"/>
</g>
<path d="M231.4 28.1l.5 .5v.2h.2l.5 .5a.74 .74 0 0 0 .9 .5v.2h.5v-.2a.74 .74 0 0 0 .9-.5l.5-.5h.2v-.2l.5-.5M231.4 49.3l.5 .4v.3l.7 .2v.2a2.17 2.17 0 0 0 1.9 .5v-.2l.4-.3v-.2l.7-.2v-.3l.5-.4M231.4 70.4l.2 .2a3.8 3.8 0 0 0 1.9 1.4h1v-.2h.2l1.4-1.4M231.4 91.5l.5 .5v.2h.2l.5 .5a.74 .74 0 0 0 .9 .5v.2h.5v-.2a.74 .74 0 0 0 .9-.5l.5-.5h.2v-.2l.5-.5M231.4 112.7l.5 .4v.3l.7 .2a1.27 1.27 0 0 0 1.6 .7l.5-.2 .2-.5 .7-.2v-.3l.5-.4M231.4 133.8l.2 .2a3.7 3.7 0 0 0 1.9 1.4h1v-.2h.2l1.4-1.4" fill="none" stroke="#f00" stroke-width=".23"/>
<path d="M57.5 150.4h11.7v32.7h-11.7z" fill="#ffffb0"/>
<g fill="none" stroke="#800000" stroke-width=".21">
<path d="M57.4 150.3h11.8v32.8h-11.8z"/>
<circle cx="170.3" cy="125.1" r=".7"/>
<circle cx="51" cy="157.3" r=".71"/>
<circle cx="51" cy="159.6" r=".71"/>
<circle cx="51" cy="152.6" r=".71"/>
<circle cx="51" cy="154.9" r=".71"/>
<circle cx="75.5" cy="157.3" r=".71"/>
<circle cx="75.5" cy="152.6" r=".71"/>
<circle cx="75.5" cy="154.9" r=".71"/>
<circle cx="27.5" cy="176.1" r=".71"/>
<circle cx="51" cy="173.7" r=".71"/>
<circle cx="51" cy="164.3" r=".71"/>
<circle cx="51" cy="178.4" r=".71"/>
<circle cx="51" cy="166.7" r=".71"/>
<circle cx="75.5" cy="173.7" r=".71"/>
<circle cx="75.5" cy="164.3" r=".71"/>
<circle cx="75.5" cy="171.4" r=".71"/>
<circle cx="75.5" cy="169" r=".71"/>
<circle cx="75.5" cy="166.7" r=".71"/>
<circle cx="99" cy="176.1" r=".71"/>
<circle cx="131.9" cy="169" r=".71"/>
<circle cx="51" cy="180.8" r=".71"/>
<circle cx="99" cy="187.8" r=".71"/>
<circle cx="131.9" cy="180.8" r=".71"/>
</g>
<g fill="none" stroke="#000" stroke-width=".21">
<circle cx="56.7" cy="157.3" r=".71"/>
<circle cx="56.7" cy="159.6" r=".71"/>
<circle cx="56.7" cy="152.6" r=".71"/>
<circle cx="56.7" cy="154.9" r=".71"/>
<circle cx="69.8" cy="157.3" r=".71"/>
<circle cx="69.8" cy="159.6" r=".71"/>
<circle cx="69.8" cy="152.6" r=".7"/>
<circle cx="69.8" cy="154.9" r=".7"/>
<circle cx="56.7" cy="173.7" r=".71"/>
<circle cx="56.7" cy="176.1" r=".71"/>
<circle cx="56.7" cy="162" r=".71"/>
<circle cx="56.7" cy="164.3" r=".71"/>
<circle cx="56.7" cy="171.4" r=".71"/>
<circle cx="56.7" cy="169" r=".71"/>
<circle cx="56.7" cy="178.4" r=".71"/>
<circle cx="56.7" cy="166.7" r=".71"/>
<circle cx="69.8" cy="173.7" r=".71"/>
<circle cx="69.8" cy="176.1" r=".71"/>
<circle cx="69.8" cy="162" r=".7"/>
<circle cx="69.8" cy="164.3" r=".7"/>
<circle cx="69.8" cy="171.4" r=".7"/>
<circle cx="69.8" cy="178.4" r=".7"/>
<circle cx="69.8" cy="169" r=".7"/>
<circle cx="69.8" cy="166.7" r=".7"/>
<circle cx="56.7" cy="180.8" r=".71"/>
<circle cx="69.8" cy="180.8" r=".7"/>
</g>
<g fill="none" stroke="#000" stroke-width=".23">
<path d="M170.3 126.8v2.3M170.3 133.8v2.4M184.4 126.8v2.3M184.4 136.2v4.7M52.7 152.6h3.3M52.7 154.9h3.3M52.7 157.3h3.3M52.7 159.6h3.3M70.5 152.6h3.3M70.5 154.9h3.3M70.5 157.3h3.3M70.5 159.6h3.3"/>
<path d="M170.3 140.9v2.3M170.3 147.9v2.3M184.4 147.9v2.3M29.2 176.1h2.3M38.6 176.1h2.3M52.7 162h3.3M52.7 164.3h3.3M52.7 166.7h3.3M52.7 169h3.3M52.7 171.4h3.3M52.7 173.7h3.3M52.7 176.1h3.3"/>
<path d="M52.7 178.4h3.3M70.5 162h3.3M70.5 164.3h3.3M70.5 166.7h3.3M70.5 169h3.3M70.5 171.4h3.3M70.5 173.7h3.3M70.5 176.1h3.3M70.5 178.4h3.3M97.4 176.1v2.3M120.9 169h2.3M52.7 180.8h3.3"/>
<path d="M70.5 180.8h5.7M83.2 180.8h2.4M97.4 185.5v2.3M120.9 180.8h2.3"/>
</g>
<g fill="none" stroke="#00f" stroke-width=".23">
<path d="M168.1 130.8h4.3v.7h-4.3zM168.1 132.4h4.3M170.3 129.1v1.7M170.3 132.4v1.4M171 129.6h.9M171.4 129.1v.9M184.4 129.1l-.7 .7 1.4 1.4-1.4 1.4 1.4 1.4-1.4 1.4 .7 .8M168.1 144.8h4.3v.7h-4.3zM168.1 146.5h4.3M170.3 143.2v1.6M170.3 146.5v1.4M171 143.7h.9"/>
<path d="M171.4 143.2v.9M184.4 140.9l-.7 .7 1.4 1.4-1.4 1.4 1.4 1.4-1.4 1.4 .7 .7M31.5 176.1l.7-.7 1.4 1.4 1.4-1.4 1.4 1.4 1.5-1.4 .7 .7M83.2 178.4h-2.3l-4.7 4.7M97.4 178.4l-.7 .7 1.4 1.4-1.4 1.5 1.4 1.4-1.4 1.4 .7 .7M123.2 169a1.2 1.2 0 0 1 1 1.2 1.2 1.2 0 0 1-1 1.2 1.2 1.2 0 0 1 1 1.2 1.2 1.2 0 0 1-1 1.1 1.2 1.2 0 0 1 1 1.2 1.2 1.2 0 0 1-1 1.2 1.2 1.2 0 0 1 1 1.2 1.2 1.2 0 0 1-1 1.1 1.2 1.2 0 0 1 1 1.2 1.2 1.2 0 0 1-1 1.2M125.6 169v11.8M130.3 169h-2.4v11.8h2.4M76.2 180.1h7v1.4h-7z"/>
</g>
<g fill="none" stroke="#800000" stroke-width=".23">
<path d="M170.3 125.8v1M51.7 152.6h1M51.7 154.9h1M51.7 157.3h1M51.7 159.6h1M73.8 152.6h1M73.8 154.9h1M73.8 157.3h1M169.1 152.6h2.3M170.3 150.2v2.4M28.2 176.1h1M50.3 171.4h2.4"/>
<path d="M50.3 170.2v2.4M50.3 162l1.4-.7v1.4zM51.7 164.3h1M51.7 166.7h1M51.7 173.7h1M51.7 178.4h1M51.7 162h1M73.8 164.3h1M73.8 166.7h1M73.8 173.7h1M73.8 171.4h1M73.8 169h1"/>
<path d="M73.8 162h1M74.8 161.3l1.4 .7-1.4 .7zM88 179.6v2.4M97.4 176.1h.9M130.3 169h.9M51.7 180.8h1M85.6 180.8h2.4M97.4 187.8h.9M118.5 180.8l1.4-.7v1.4zM119.9 180.8h1M130.3 180.8h.9"/>
</g>
<path d="M170.3 126.8h14.1M170.3 136.2v4.7M170.3 138.5h14.1M73.8 159.6h25.9v9.4h21.2M170.3 150.2h14.1M40.9 176.1h11.8M73.8 176.1h23.6" fill="none" stroke="#000080" stroke-width=".23"/>
<g fill="#800000" stroke="#800000" stroke-width=".21">
<circle cx="97.4" cy="176.1" r=".47"/>
<circle cx="170.3" cy="126.8" r=".47"/>
<circle cx="184.4" cy="138.5" r=".47"/>
<circle cx="170.3" cy="138.5" r=".47"/>
<circle cx="170.3" cy="150.2" r=".47"/>
</g>
<text font-size="3.8" fill="#000080" x="203.2" y="177.5">F540-0.75KW-DB</text>
<text font-size="2.5" fill="#000080" x="219.6" y="184.8">http://liheming.jimdo.com</text>
<g font-size="2.1">
<text x="46.1" y="21.7">1</text>
<text x="113.6" y="21.7">2</text>
<text x="181.1" y="21.7">3</text>
<text x="248.6" y="21.7">4</text>
<text x="142.2" y="27.5">1</text>
<text x="148.2" y="28.7">Vin</text>
<text x="155.4" y="28.7">Vout</text>
<text x="164.4" y="27.5">3</text>
<text x="154.6" y="33.7" transform="rotate(-90 154.6 33.7)">GND</text>
<text x="230.5" y="31.1">1</text>
<text x="230.5" y="33.5">2</text>
<text x="230.5" y="35.7">3</text>
<text x="236.1" y="35.7">6</text>
<text x="236.1" y="33.5">7</text>
<text x="236.1" y="31.1">8</text>
<text x="153.4" y="39.9" transform="rotate(-90 153.4 39.9)">2</text>
<text x="230.5" y="38.1">4</text>
<text x="236.1" y="38.1">5</text>
<text x="14.3" y="42.8">D</text>
<text x="142.2" y="46.3">1</text>
<text x="148.2" y="47.5">Vin</text>
<text x="155.4" y="47.5">Vout</text>
<text x="164.4" y="46.3">3</text>
<text x="280.1" y="42.8">D</text>
<text x="154.6" y="52.5" transform="rotate(-90 154.6 52.5)">GND</text>
<text x="230.5" y="52.2">1</text>
<text x="236.1" y="52.2">8</text>
<text x="153.4" y="58.7" transform="rotate(-90 153.4 58.7)">2</text>
<text x="230.5" y="54.5">2</text>
<text x="230.5" y="56.9">3</text>
<text x="230.5" y="59.3">4</text>
<text x="236.1" y="59.3">5</text>
<text x="236.1" y="56.9">6</text>
<text x="236.1" y="54.5">7</text>
<text x="142.2" y="65.1">1</text>
<text x="164.4" y="65.1">3</text>
<text x="148.2" y="66.3">Vin</text>
<text x="154.6" y="71.3" transform="rotate(-90 154.6 71.3)">GND</text>
<text x="155.4" y="66.3">Vout</text>
<text x="153.4" y="77.4" transform="rotate(-90 153.4 77.4)">2</text>
<text x="230.5" y="73.3">1</text>
<text x="230.5" y="75.7">2</text>
<text x="236.1" y="75.7">7</text>
<text x="236.1" y="73.3">8</text>
<text x="55.8" y="80" transform="rotate(-90 55.8 80)">8</text>
<text x="58.2" y="80" transform="rotate(-90 58.2 80)">7</text>
<text x="60.5" y="80" transform="rotate(-90 60.5 80)">6</text>
<text x="62.8" y="80" transform="rotate(-90 62.8 80)">5</text>
<text x="142.2" y="83.9">1</text>
<text x="164.4" y="83.9">3</text>
<text x="230.5" y="78.1">3</text>
<text x="230.5" y="80.4">4</text>
<text x="236.1" y="80.4">5</text>
<text x="236.1" y="78.1">6</text>
<text x="14.3" y="87.5">C</text>
<text x="55.8" y="85.4" transform="rotate(-90 55.8 85.4)">1</text>
<text x="58.2" y="85.4" transform="rotate(-90 58.2 85.4)">2</text>
<text x="60.5" y="85.4" transform="rotate(-90 60.5 85.4)">3</text>
<text x="62.8" y="85.4" transform="rotate(-90 62.8 85.4)">4</text>
<text x="148.2" y="85.1">Vin</text>
<text x="155.4" y="85.1">Vout</text>
<text x="280.1" y="87.5">C</text>
<text x="154.6" y="90.1" transform="rotate(-90 154.6 90.1)">GND</text>
<text x="230.5" y="94.5">1</text>
<text x="236.1" y="94.5">8</text>
<text x="153.4" y="96.2" transform="rotate(-90 153.4 96.2)">2</text>
<text x="230.5" y="96.9">2</text>
<text x="230.5" y="99.2">3</text>
<text x="230.5" y="101.5">4</text>
<text x="236.1" y="101.5">5</text>
<text x="236.1" y="99.2">6</text>
<text x="236.1" y="96.9">7</text>
<text x="230.5" y="115.6">1</text>
<text x="230.5" y="118">2</text>
<text x="236.1" y="118">7</text>
<text x="236.1" y="115.6">8</text>
<text x="230.5" y="120.3">3</text>
<text x="230.5" y="122.7">4</text>
<text x="236.1" y="122.7">5</text>
<text x="236.1" y="120.3">6</text>
<text x="14.3" y="132.1">B</text>
<text x="230.5" y="136.8">1</text>
<text x="236.1" y="136.8">8</text>
<text x="280.1" y="132.1">B</text>
<text x="230.5" y="139.1">2</text>
<text x="230.5" y="141.5">3</text>
<text x="230.5" y="143.8">4</text>
<text x="236.1" y="143.8">5</text>
<text x="236.1" y="141.5">6</text>
<text x="236.1" y="139.1">7</text>
<text x="58.8" y="153.2">1</text>
<text x="58.8" y="155.5">3</text>
<text x="66.8" y="153.2">2</text>
<text x="66.8" y="155.5">4</text>
<text x="58.8" y="157.9">5</text>
<text x="58.8" y="160.3">7</text>
<text x="66.8" y="157.9">6</text>
<text x="66.8" y="160.3">8</text>
<text x="58.8" y="162.6">9</text>
<text x="58.8" y="164.9">11</text>
<text x="58.8" y="167.3">13</text>
<text x="65.6" y="162.6">10</text>
<text x="65.6" y="164.9">12</text>
<text x="65.6" y="167.3">14</text>
<text x="58.8" y="169.6">15</text>
<text x="58.8" y="172">17</text>
<text x="65.6" y="169.6">16</text>
<text x="65.6" y="172">18</text>
<text x="14.3" y="176.7">A</text>
<text x="58.8" y="174.3">19</text>
<text x="58.8" y="176.7">21</text>
<text x="58.8" y="179">23</text>
<text x="65.6" y="174.3">20</text>
<text x="65.6" y="176.7">22</text>
<text x="65.6" y="179">24</text>
<text x="197.3" y="175.5">Title</text>
<text x="280.1" y="176.7">A</text>
<text x="58.8" y="181.4">25</text>
<text x="65.6" y="181.4">26</text>
<text x="197.3" y="182.6">Size</text>
<text x="209" y="182.6">Number</text>
<text x="256.1" y="182.6">Revision</text>
<text x="197.3" y="189.6">Date:</text>
<text x="197.3" y="192">File:</text>
<text x="198.5" y="186.1">A4</text>
<text x="207.9" y="189.6">7-Jan-2012</text>
<text x="207.9" y="192">D:\变频器\tu20111110\国产变频器图纸.ddb</text>
<text x="244.3" y="189.6">Sheet</text>
<text x="244.3" y="192">Drawn By:</text>
<text x="250.9" y="189.6">of</text>
<text x="46.1" y="195.5">1</text>
<text x="113.6" y="195.5">2</text>
<text x="181.1" y="195.5">3</text>
<text x="248.6" y="195.5">4</text>
</g>
<g font-size="2.1" fill="#800000">
<text x="22.8" y="28.7">P</text>
<text x="128.4" y="25.2">VU+</text>
<text x="180.2" y="28.7">E1</text>
<text x="238.9" y="27.5">VU+</text>
<text x="22.6" y="35.7">N</text>
<text x="219.9" y="33.5">VCC</text>
<text x="221.1" y="35.7">G1'</text>
<text x="255.4" y="33.5">G1</text>
<text x="180.2" y="40.5">VU-</text>
<text x="128.4" y="44">VV+</text>
<text x="180.2" y="47.5">E3</text>
<text x="255.4" y="45.1">E1</text>
<text x="32.4" y="48.7">RY</text>
<text x="46.1" y="48.7">-24V</text>
<text x="238.9" y="48.7">VV+</text>
<text x="180.2" y="59.3">VV-</text>
<text x="219.9" y="54.5">VCC</text>
<text x="221.1" y="56.9">G3'</text>
<text x="255.4" y="54.5">G3</text>
<text x="128.2" y="62.8">VW+</text>
<text x="180.2" y="66.3">E5</text>
<text x="238.7" y="69.8">VW+</text>
<text x="255.4" y="66.3">E3</text>
<text x="219.9" y="75.7">VCC</text>
<text x="255.4" y="75.7">G5</text>
<text x="129.1" y="81.5">V+</text>
<text x="180.2" y="78.1">VW-</text>
<text x="221.1" y="78.1">G5'</text>
<text x="180.2" y="85.1">E2,4,6</text>
<text x="255.4" y="87.5">E5</text>
<text x="239.6" y="90.9">V+</text>
<text x="180.2" y="96.9">V-</text>
<text x="219.9" y="96.9">VCC</text>
<text x="221.1" y="99.2">G2'</text>
<text x="255.4" y="96.9">G2</text>
<text x="126.1" y="103.9">+12V</text>
<text x="239.9" y="105.1">V-</text>
<text x="239.6" y="112.1">V+</text>
<text x="255.4" y="108.6">E2</text>
<text x="126.1" y="115.6">12G</text>
<text x="219.9" y="118">VCC</text>
<text x="255.4" y="118">G4</text>
<text x="126.1" y="122.7">+7V</text>
<text x="169.3" y="123.9">P1</text>
<text x="221.1" y="120.3">G4'</text>
<text x="67.1" y="129.7">-24V</text>
<text x="239.9" y="126.2">V-</text>
<text x="255.4" y="129.7">E4</text>
<text x="137.8" y="134.4">+15V</text>
<text x="239.6" y="133.2">V+</text>
<text x="219.9" y="139.1">VCC</text>
<text x="221.1" y="141.5">G6'</text>
<text x="255.4" y="139.1">G6</text>
<text x="239.9" y="147.3">V-</text>
<text x="47.1" y="153.2">G1'</text>
<text x="47.1" y="155.5">G3'</text>
<text x="76.7" y="153.2">G2'</text>
<text x="76.7" y="155.5">G4'</text>
<text x="255.4" y="150.9">E6</text>
<text x="45.9" y="160.3">VCC</text>
<text x="47.1" y="157.9">G5'</text>
<text x="76.7" y="157.9">G6'</text>
<text x="137.8" y="157.9">-15V</text>
<text x="45.4" y="164.9">+15V</text>
<text x="46.3" y="167.3">+7V</text>
<text x="76.7" y="164.9">-15V</text>
<text x="76.7" y="167.3">+7V</text>
<text x="76.7" y="172">-24V</text>
<text x="76.7" y="169.6">RY</text>
<text x="133.1" y="169.6">V'</text>
<text x="25.1" y="176.7">P</text>
<text x="45.4" y="174.3">+12V</text>
<text x="46.3" y="179">12G</text>
<text x="76.7" y="174.3">12G</text>
<text x="100.2" y="176.7">N</text>
<text x="45.4" y="181.4">+12V</text>
<text x="133.1" y="181.4">V</text>
<text x="100.2" y="188.4">N1</text>
</g>
<g font-size="2.1" fill="#000080">
<text x="36.2" y="26.9">R?</text>
<text x="62.1" y="26.9">R?</text>
<text x="99.7" y="27.5">SM05070188</text>
<text x="104.4" y="25.2">L?</text>
<text x="113.6" y="25.2">D?</text>
<text x="229" y="27.5">U?</text>
<text x="29.1" y="31.8">C?</text>
<text x="29.1" y="33.9">104</text>
<text x="36.2" y="30.6">20R/10W</text>
<text x="38.4" y="35.1">RY</text>
<text x="55.7" y="32.3">R?</text>
<text x="55.7" y="34.6">10R/5W</text>
<text x="62.1" y="30.6">1R</text>
<text x="68.7" y="32.8" transform="rotate(-90 68.7 32.8)">U</text>
<text x="73.8" y="32">SA?</text>
<text x="73.8" y="34.4">14D271</text>
<text x="90.3" y="34.1">C?</text>
<text x="95.7" y="32.3">R?</text>
<text x="95.7" y="34.6">100K</text>
<text x="113.6" y="32">DIODE</text>
<text x="131" y="32">R?</text>
<text x="131" y="34.1">10K*4</text>
<text x="142.1" y="34.1">C?</text>
<text x="167.9" y="31.8">C?</text>
<text x="167.9" y="33.9">100u/50V</text>
<text x="179.7" y="31.8">C?</text>
<text x="179.7" y="33.9">CAP</text>
<text x="243.2" y="31.5">R?</text>
<text x="243.2" y="35.3">47R</text>
<text x="90.3" y="36.3">CAP</text>
<text x="113.8" y="38.6">100u/50V</text>
<text x="116.2" y="36.5">C?</text>
<text x="142.1" y="36.3">CAP</text>
<text x="156.1" y="37.2">U?</text>
<text x="156.1" y="39.3">78L05</text>
<text x="231.4" y="41.7">TLP250 VU-</text>
<text x="253.2" y="36.9">R?</text>
<text x="253.2" y="39.3">5.1K</text>
<text x="57.4" y="43.5">C?</text>
<text x="57.4" y="45.6">104</text>
<text x="72.2" y="43.8">R?</text>
<text x="72.2" y="45.9">100K</text>
<text x="90.3" y="43.5">D?</text>
<text x="90.3" y="45.6">DIODE</text>
<text x="113.6" y="44">D?</text>
<text x="113.6" y="50.8">DIODE</text>
<text x="131" y="50.8">R?</text>
<text x="131" y="52.9">10K*4</text>
<text x="142.1" y="52.9">C?</text>
<text x="167.9" y="50.6">C?</text>
<text x="167.9" y="52.7">100u/50V</text>
<text x="179.7" y="50.6">C?</text>
<text x="179.7" y="52.7">CAP</text>
<text x="229" y="48.7">U?</text>
<text x="243.2" y="52.7">R?</text>
<text x="40.9" y="60">C?</text>
<text x="90.3" y="55.3">D?</text>
<text x="90.3" y="57.3">DIODE</text>
<text x="113.8" y="57.3">100u/50V</text>
<text x="116.2" y="55.3">C?</text>
<text x="142.1" y="55">CAP</text>
<text x="156.1" y="56">U?</text>
<text x="156.1" y="58.1">78L05</text>
<text x="243.2" y="56.4">47R</text>
<text x="253.2" y="58.1">R?</text>
<text x="40.9" y="62.1">220u/50V</text>
<text x="52.7" y="64.6">C?</text>
<text x="77.4" y="62.5">Q?</text>
<text x="77.4" y="64.9">K1120</text>
<text x="113.6" y="62.8">D?</text>
<text x="231.4" y="62.8">TLP250 VV-</text>
<text x="253.2" y="60.5">5.1K</text>
<text x="52.7" y="66.7">104</text>
<text x="71.5" y="66.7">R?</text>
<text x="71.5" y="70.5">15R</text>
<text x="95.7" y="67.5">R?</text>
<text x="95.7" y="69.8">100K</text>
<text x="102" y="71.7">C?</text>
<text x="113.6" y="69.6">DIODE</text>
<text x="131" y="69.6">R?</text>
<text x="131" y="71.7">10K*4</text>
<text x="142.1" y="71.7">C?</text>
<text x="167.9" y="69.4">C?</text>
<text x="167.9" y="71.5">100u/50V</text>
<text x="179.7" y="69.4">C?</text>
<text x="179.7" y="71.5">CAP</text>
<text x="229" y="69.8">U?</text>
<text x="81.6" y="72.2">R?</text>
<text x="81.6" y="74.5">4.7K</text>
<text x="102" y="73.8">181</text>
<text x="113.8" y="76.1">100u/50V</text>
<text x="116.2" y="74">C?</text>
<text x="142.1" y="73.8">CAP</text>
<text x="156.1" y="74.8">U?</text>
<text x="156.1" y="76.9">78L05</text>
<text x="243.2" y="73.8">R?</text>
<text x="243.2" y="77.6">47R</text>
<text x="48" y="81.5">U?</text>
<text x="48" y="83.9">3844</text>
<text x="69.8" y="81.5">R?</text>
<text x="69.8" y="83.9">10K</text>
<text x="97.4" y="78.8">D?</text>
<text x="97.4" y="80.9">DIODE</text>
<text x="113.6" y="81.5">D?</text>
<text x="231.4" y="83.9">TLP250 VW-</text>
<text x="253.2" y="79.2">R?</text>
<text x="253.2" y="81.5">5.1K</text>
<text x="113.6" y="88.4">DIODE</text>
<text x="131" y="88.4">R?</text>
<text x="167.9" y="88.2">C?</text>
<text x="179.7" y="88.2">C?</text>
<text x="50.1" y="90.9">C?</text>
<text x="71.5" y="92.8">C?</text>
<text x="71.5" y="94.9">472</text>
<text x="81.6" y="90.7">R?</text>
<text x="81.6" y="92.8">1K</text>
<text x="83.1" y="95.7">C?</text>
<text x="88.6" y="90.9">R?</text>
<text x="88.6" y="93.3">1R</text>
<text x="97.4" y="90.5">D?</text>
<text x="97.4" y="92.6">DIODE</text>
<text x="113.8" y="94.9">100u/50V</text>
<text x="116.2" y="92.8">C?</text>
<text x="131" y="90.5">10K*4</text>
<text x="142.1" y="90.5">C?</text>
<text x="142.1" y="92.6">CAP</text>
<text x="156.1" y="93.6">U?</text>
<text x="156.1" y="95.7">78L05</text>
<text x="167.9" y="90.3">100u/50V</text>
<text x="179.7" y="90.3">CAP</text>
<text x="229" y="90.9">U?</text>
<text x="243.2" y="94.9">R?</text>
<text x="48" y="99.7">R?</text>
<text x="50.1" y="97.8">102</text>
<text x="113.6" y="100.3">D?</text>
<text x="243.2" y="98.7">47R</text>
<text x="253.2" y="100.3">R?</text>
<text x="48" y="106.7">R?</text>
<text x="48" y="103.1">10K</text>
<text x="59.8" y="106.7">R?</text>
<text x="83.1" y="102.5">471</text>
<text x="113.6" y="107.4">DIODE</text>
<text x="125.6" y="107.2">C?</text>
<text x="231.4" y="105.1">TLP250</text>
<text x="253.2" y="102.7">5.1K</text>
<text x="48" y="110.3">15K</text>
<text x="58.1" y="111.9">R?</text>
<text x="58.1" y="114">3.6K</text>
<text x="59.8" y="110.3">1K</text>
<text x="92.6" y="111.6">C?</text>
<text x="92.6" y="113.7">100u/50V</text>
<text x="125.6" y="109.5">470u/25V</text>
<text x="229" y="112.1">U?</text>
<text x="47.8" y="116.8">D?</text>
<text x="80.9" y="116.3">C?</text>
<text x="80.9" y="118.5">104</text>
<text x="92.5" y="116.8">D?</text>
<text x="113.6" y="119.1">D?</text>
<text x="243.2" y="116.1">R?</text>
<text x="243.2" y="119.8">47R</text>
<text x="47.8" y="123.6">DIODE</text>
<text x="92.5" y="123.6">DIODE</text>
<text x="125.6" y="125.9">C?</text>
<text x="253.2" y="121.5">R?</text>
<text x="253.2" y="123.9">5.1K</text>
<text x="92.5" y="126.2">D?</text>
<text x="113.6" y="126.2">DIODE</text>
<text x="113.6" y="130.9">D?</text>
<text x="125.6" y="128.3">100u/50V</text>
<text x="172.6" y="130.7">C?</text>
<text x="185.1" y="130.9">R?</text>
<text x="231.4" y="126.2">TLP250</text>
<text x="76.2" y="132.8">C?</text>
<text x="76.2" y="134.9">100u/50V</text>
<text x="88" y="132.8">C?</text>
<text x="88" y="134.9">104</text>
<text x="92.5" y="133">DIODE</text>
<text x="113.6" y="137.9">DIODE</text>
<text x="125.6" y="137.7">C?</text>
<text x="135.7" y="137.9">R?</text>
<text x="172.6" y="133">470u/450V</text>
<text x="185.1" y="133.2">100K</text>
<text x="229" y="133.2">U?</text>
<text x="243.2" y="137.3">R?</text>
<text x="125.6" y="140.1">100u/50V</text>
<text x="135.7" y="140.3">1K</text>
<text x="185.1" y="142.6">R?</text>
<text x="243.2" y="141">47R</text>
<text x="253.2" y="142.6">R?</text>
<text x="62.1" y="149.7">JP?</text>
<text x="135.7" y="149.7">R?</text>
<text x="172.6" y="144.7">C?</text>
<text x="172.6" y="147.1">470u/450V</text>
<text x="185.1" y="145">100K</text>
<text x="231.4" y="147.3">TLP250</text>
<text x="253.2" y="145">5.1K</text>
<text x="113.6" y="154.4">D?</text>
<text x="125.6" y="151.8">C?</text>
<text x="125.6" y="154.1">100u/50V</text>
<text x="135.7" y="152">1K</text>
<text x="113.6" y="161.4">DIODE</text>
<text x="125.6" y="168.5">CT</text>
<text x="31.5" y="174.8">R?</text>
<text x="31.5" y="178.6">510K</text>
<text x="80.9" y="177.9">Rt</text>
<text x="78.3" y="185.6">RT?</text>
<text x="98" y="180.2">R?</text>
<text x="98" y="182.6">0.001R</text>
<text x="264.3" y="184.9">V1.0</text>
<text x="262" y="192">李和明</text>
<text x="264.3" y="189.6">1/1</text>
</g>
</svg>
